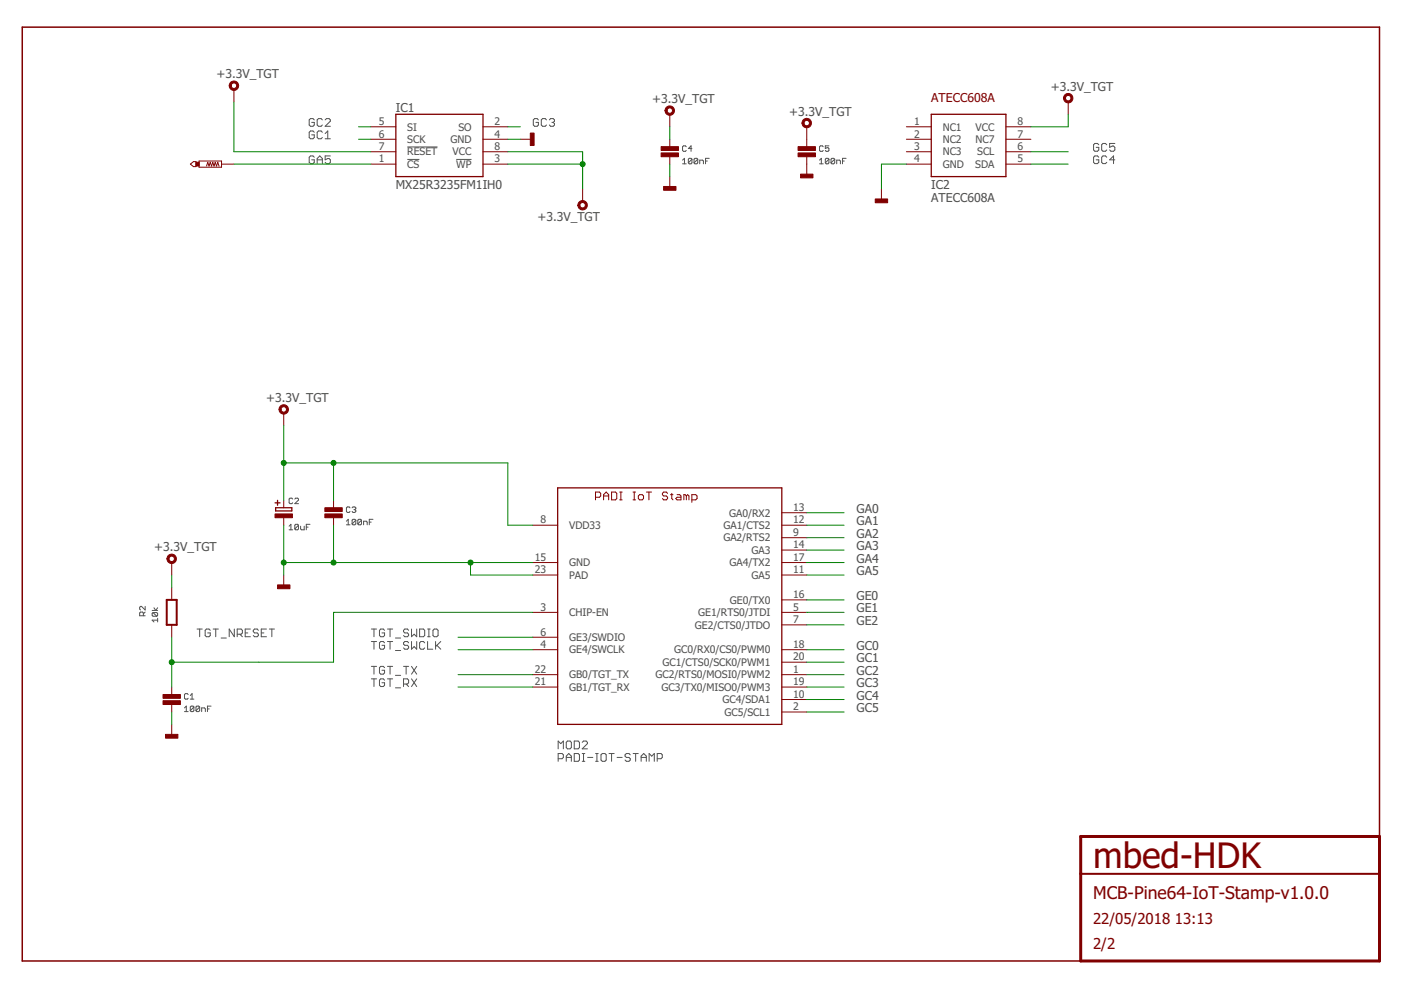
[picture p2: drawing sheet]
<svg xmlns="http://www.w3.org/2000/svg" width="297mm" height="210mm" viewBox="0 0 297 210" stroke-linecap="round" stroke-linejoin="round" font-family="sans-serif">
<g fill="none" stroke="#505050" stroke-width=".21">
<path d="M66.6 33.3l-.2-.2h-.6l-.2 .2v1.1l.2 .3h.6l.2-.3v-.5h-.5M66.6 25.4l-.2-.3h-.6l-.2 .3v1.1l.2 .3h.6l.2-.3v-.5h-.5M66.6 28l-.2-.2h-.6l-.2 .2v1.1l.2 .3h.6l.2-.3v-.5h-.5M67.2 33.9h1.1M67.2 34.7v-1.1l.6-.5 .5 .5v1.1M68.3 25.4l-.2-.3h-.6l-.3 .3v1.1l.3 .3h.6l.2-.3M68.3 28l-.2-.2h-.6l-.3 .2v1.1l.3 .3h.6l.2-.3M68.9 25.4l.3-.3h.6l.2 .3v.3l-1.1 1.1h1.1M68.9 29.4h1.1M68.9 28.3l.6-.5v1.6M70 33.1h-1.1v.8l.6-.3h.3l.2 .3v.5l-.2 .3h-.6l-.3-.3M86.4 31.2h6.4"/>
<path d="M86.4 33.8h2.5M96.7 33.8h3.3M114.2 25.4l-.3-.3h-.6l-.2 .3v1.1l.2 .3h.6l.3-.3v-.5h-.6M115.9 25.4l-.3-.3h-.6l-.2 .3v1.1l.2 .3h.6l.3-.3M116.5 25.4l.2-.3h.6l.3 .3v.3l-.3 .3M117 26h.3M117.3 26l.3 .2v.3l-.3 .3h-.6l-.2-.3M144.7 34l.4-.4v1.1M144.7 34.7h.8M145.5 31.1l-.2-.2h-.4l-.2 .2v.8l.2 .2h.4l.2-.2M146.7 33.8v.7l-.2 .2h-.4l-.2-.2M146.7 33.8l-.2-.2h-.4l-.2 .2v.7"/>
<path d="M146.7 33.8l-.8 .7M146.7 31.5h-.8l.6-.6v1.2M147.9 33.8v.7l-.2 .2h-.4l-.1-.2M147.9 33.8l-.2-.2h-.4l-.1 .2v.7M147.9 33.8l-.7 .7M148.4 34.7v-.7h.5l.2 .1v.6M149.6 34.1h.4M150.4 33.6h-.8v1.1M173.8 34.7h.7M173.8 34l.3-.4v1.1M174.5 31.1l-.2-.2h-.4l-.1 .2v.8l.1 .2h.4l.2-.2M175.7 33.8v.7l-.1 .2h-.4l-.2-.2"/>
<path d="M175.7 33.8l-.1-.2h-.4l-.2 .2v.7M175.7 30.9h-.7v.6l.4-.2 .3 .2v.4l-.1 .2h-.4l-.2-.2M175.7 33.8l-.7 .7M177 33.8v.7l-.2 .2h-.4l-.2-.2M177 33.8l-.2-.2h-.4l-.2 .2v.7M177 33.8l-.8 .7M177.4 34.7v-.7h.6l.2 .1v.6M178.6 34.1h.4M179.4 33.6h-.8v1.1M233 33.3l-.3-.2h-.6l-.2 .2v1.1l.2 .3h.6l.3-.3v-.5h-.6M233 30.7l-.3-.3h-.6l-.2 .3v1.1l.2 .3h.6l.3-.3v-.6h-.6M234.7 33.3l-.3-.2h-.6l-.2 .2v1.1l.2 .3h.6l.3-.3"/>
<path d="M234.7 30.7l-.3-.3h-.6l-.2 .3v1.1l.2 .3h.6l.3-.3M236.4 30.4h-1.1v.8l.5-.2h.3l.3 .2v.6l-.3 .3h-.6l-.2-.3M236.4 33.9h-1.1l.8-.8v1.6M61.3 111.6l.4-.4v1.1M61.3 112.3h.8M62.1 105.8l-.2-.2h-.4l-.2 .2v.8l.2 .2h.4l.2-.2M62.5 105.8l.2-.2h.4l.2 .2v.2l-.8 .8h.8M63.3 111.4v.7l-.2 .2h-.4l-.2-.2M63.3 111.4l-.2-.2h-.4l-.2 .2v.7M63.3 111.4l-.8 .7M63.7 111.6v.5l.2 .2h.6v-.7M64.9 111.8h.4"/>
<path d="M65.7 111.2h-.8v1.1M73.4 110.5l.4-.4v1.2M73.4 111.3h.8M74.2 107.7l-.2-.2h-.4l-.2 .2v.7l.2 .2h.4l.2-.2M74.7 107.7l.1-.2h.4l.2 .2-.2 .4M75 108.1h.2M75.2 108.1l.2 .1-.2 .4h-.4l-.1-.2M75.4 110.3v.8l-.2 .2h-.4l-.1-.2M75.4 110.3l-.2-.2h-.4l-.1 .2v.8M75.4 110.3l-.7 .8M76.6 110.3v.8l-.1 .2h-.4l-.2-.2M76.6 110.3l-.1-.2h-.4l-.2 .2v.8"/>
<path d="M76.6 110.3l-.7 .8M77.1 111.3v-.8h.6l.2 .2v.6M78.3 110.7h.4M79.1 110.1h-.8v1.2M30.4 130.6v-.6l-.2-.2h-.4l-.2 .2v.6h1.2M30.8 128.6v.7l-.8-.7-.4 .2v.3l.2 .2M30.8 129.8l-.4 .4M32.3 129.4h1.1M32.4 129.9h.8l.2 .2v.4l-.2 .2M32.4 129.9l-.1 .2v.4l.1 .2h.8M32.4 129.9l.8 .8M32.6 128.9l.4 .5 .4-.5"/>
<path d="M33.4 131.5h-1.1l.3 .4M33.4 131.1v.8M41.8 133.4h1.1M42.3 133.4v1.6M44.6 133.6l-.3-.2h-.5l-.3 .2v1.1l.3 .3h.5l.3-.3v-.5h-.6M45.2 133.4h1.1M45.7 133.4v1.6M46.9 135.3h1.1M49.7 133.4v1.6l-1.1-1.6v1.6M50.3 134.5h.8l.3-.3v-.6l-.3-.2h-.8v1.6M50.8 134.5l.6 .5M52 134.2h.5"/>
<path d="M53.1 133.4h-1.1v1.6h1.1M54.8 133.6l-.3-.2h-.5l-.3 .2v.3l.3 .3h.5l.3 .3v.2l-.3 .3h-.5l-.3-.3M55.4 134.2h.5M56.5 133.4h-1.1v1.6h1.1M57.1 133.4h1.1M57.6 133.4v1.6M78.7 133.4h1.1M78.7 136h1.1M79.3 133.4v1.6M79.3 136v1.6M81.5 133.6l-.2-.2h-.6l-.2 .2v1.1l.2 .3h.6l.2-.3v-.5h-.5M81.5 136.3l-.2-.3h-.6l-.2 .3v1.1l.2 .2h.6l.2-.2v-.6h-.5"/>
<path d="M82.1 133.4h1.1M82.1 136h1.1M82.7 133.4v1.6M82.7 136v1.6M83.8 135.3h1.1M83.8 137.9h1.1M86.6 133.6l-.2-.2h-.6l-.2 .2v.3l.2 .3h.6l.2 .3v.2l-.2 .3h-.6l-.2-.3M86.6 136.3l-.2-.3h-.6l-.2 .3v.3l.2 .2h.6l.2 .3v.3l-.2 .2h-.6l-.2-.2M87.2 133.4v1.6l.6-.5 .5 .5v-1.6M87.2 136v1.6l.6-.5 .5 .5v-1.6M89 133.4h.8l.2 .2v1.1l-.2 .3h-.8zM90 136.3l-.2-.3h-.6l-.2 .3v1.1l.2 .2h.6l.2-.2"/>
<path d="M90.7 133.4h.5M90.7 135h.5M90.7 136v1.6h1.1M90.9 133.4v1.6M92.1 133.4h.5l.3 .2v1.1l-.3 .3h-.5l-.3-.3v-1.1zM92.4 136v1.6M92.6 136.8l.9 .8M93.5 136l-1.1 1.1M39.1 150.1l.4-.4v1.2M39.1 150.9h.8M39.9 147.3l-.2-.2h-.4l-.2 .2v.7l.2 .2h.4l.2-.2M40.3 148.2h.8"/>
<path d="M40.3 147.5l.4-.4v1.1M41.1 149.9v.8l-.2 .2h-.4l-.2-.2M41.1 149.9l-.2-.2h-.4l-.2 .2v.8M41.1 149.9l-.8 .8M42.3 149.9v.8l-.2 .2h-.4l-.1-.2M42.3 149.9l-.2-.2h-.4l-.1 .2v.8M42.3 149.9l-.7 .8M42.8 150.9v-.8h.5l.2 .2v.6M44 150.3h.4M44.7 149.7h-.7v1.2M78.7 143.9h1.1M78.7 141.3h1.1"/>
<path d="M79.3 141.3v1.6M79.3 143.9v1.7M81.5 141.6l-.2-.3h-.6l-.2 .3v1.1l.2 .2h.6l.2-.2v-.6h-.5M81.5 144.2l-.2-.3h-.6l-.2 .3v1.1l.2 .3h.6l.2-.3v-.5h-.5M82.1 143.9h1.1M82.1 141.3h1.1M82.7 141.3v1.6M82.7 143.9v1.7M83.8 145.8h1.1M83.8 143.2h1.1M85.6 145h.8l.2-.2v-.6l-.2-.3h-.8v1.7M85.6 141.3h1"/>
<path d="M86.1 145l.5 .6M86.1 141.3v1.6M87.2 143.9l1.1 1.7M87.2 141.3l1.1 1.6M88.3 143.9l-1.1 1.7M88.3 141.3l-1.1 1.6M118.3 158.8v-1.7l.6 .6 .5-.6v1.7M120.3 157.1h.6l.2 .3v1.1l-.2 .3h-.6l-.2-.3v-1.1zM121.8 157.1h.8l.3 .3v1.1l-.3 .3h-.8zM121.8 159.8h.8l.3 .2v1.1l-.3 .3h-.8zM123.4 157.4l.3-.3h.6l.2 .3v.3l-1.1 1.1h1.1M123.4 159.8h.6"/>
<path d="M123.7 159.8v1.6M126.3 159.8h.5M126.6 159.8v1.6M127.7 159.8h.5l.3 .2v1.1l-.3 .3h-.5l-.3-.3v-1.1zM129.1 159.8h1.1M129.7 159.8v1.6M134.2 159.8h1.1M134.8 159.8v1.6M118.3 160.9h.9l.2-.3v-.6l-.2-.2h-.9v1.6M120.1 161.4v-1.1l.5-.5 .5 .5v1.1M120.1 160.6h1M123.4 161.4h.6"/>
<path d="M124.6 160.6h1.1M126.3 161.4h.5M130.8 160.6h1.1M133.6 160l-.3-.2h-.5l-.3 .2v.3l.3 .3h.5l.3 .3v.2l-.3 .3h-.5l-.3-.3M135.9 160.6h1.1M135.9 161.4v-1.1l.6-.5 .5 .5v1.1M137.6 161.4v-1.6l.6 .5 .5-.5v1.6M139.3 160.9h.8l.3-.3v-.6l-.3-.2h-.8v1.6"/>
</g>
<path d="M292.5 177.4v-171.6h-287.8v198h224.4" fill="none" stroke="#800000" stroke-width=".32"/>
<path d="M229.1 177.4h63.4v26.4h-63.4z" fill="none" stroke="#800000" stroke-width=".63"/>
<path d="M35.3 127.2h2.2v5.3h-2.2zM229.1 185.3h63.4" fill="none" stroke="#800000" stroke-width=".42"/>
<g fill="#800000" stroke="#800000" stroke-width=".21">
<path d="M58.8 124h2.7v.8h-2.7z"/>
<path d="M58.3 109h3.7v.8h-3.7z"/>
<path d="M68.9 107.7h3.7v.8h-3.7z"/>
<path d="M68.9 109h3.7v.8h-3.7z"/>
<path d="M34.6 147.3h3.6v.8h-3.6z"/>
<path d="M34.6 148.6h3.6v.8h-3.6z"/>
<path d="M35.1 155.7h2.6v.8h-2.6z"/>
<path d="M185.6 42.2h2.6v.8h-2.6z"/>
<path d="M169.7 36.9h2.7v.8h-2.7z"/>
<path d="M112.4 28.2h.8v2.6h-.8z"/>
<path d="M140.7 39.5h2.6v.8h-2.6z"/>
<path d="M41.6 34.4h.6v.8h-.6z"/>
<path d="M140.2 31.1h3.6v.8h-3.6z"/>
<path d="M140.2 32.4h3.6v.8h-3.6z"/>
<path d="M169.2 31.1h3.7v.8h-3.7z"/>
<path d="M169.2 32.4h3.7v.8h-3.7z"/>
</g>
<g fill="none" stroke="#800000" stroke-width=".21">
<path d="M49.6 19v2.6M40.4 34.8l.6-.5h.6v1h-.6zM42.2 34.1h4.8v1.4h-4.8zM43.8 35.2l.2-.8 .3 .8 .3-.8 .3 .8 .2-.8 .3 .8 .2-.8 .3 .8 .3-.8 .2 .8M47 34.8h2.6M78.6 26.9h5.3M78.6 34.8h5.3M78.6 32.2h5.3M78.6 29.5h5.3M102.4 26.9h5.3M102.4 34.8h5.3M102.4 32.2h5.3"/>
<path d="M102.4 29.5h5.3M110.3 29.5h2.7M142 24.2v2.7M142 29.5v1.6M142 33.2v1.6M142 37.4v2.7M171 26.9v4.2M171 33.2v4.2M192.2 26.9h5.2M192.2 34.8h5.2M192.2 32.2h5.2M192.2 29.5h5.2"/>
<path d="M213.3 26.9h5.3M213.3 34.8h5.3M213.3 32.2h5.3M213.3 29.5h5.3M226.5 21.6v2.6M123.5 40.1v2.6M186.9 40.1v2.6M60.2 87.6v2.6M36.4 119.3v2.6M60.2 106.1v1.6M60.2 109.8v1.6M70.7 106.1v1.6"/>
<path d="M70.7 109.8v1.6M113 111.4h5.2M113 119.3h5.2M126.3 105.4h.8l.3-.2v-.6l-.3-.3h-.8v1.7M128 106v-1.1l.5-.6 .6 .6v1.1M128 105.2h1.1M129.7 104.3h.8l.3 .3v1.1l-.3 .3h-.8zM131.4 104.3h.5M131.4 106h.5M131.6 104.3v1.7M134.2 104.3h.5M134.2 106h.5"/>
<path d="M134.5 104.3v1.7M135.3 105.2l.3-.3h.6l.2 .3v.5l-.2 .3h-.6l-.3-.3zM137.1 104.3h1M137.6 104.3v1.7M141.5 104.6l-.2-.3h-.6l-.3 .3v.3l.3 .3h.6l.2 .2v.3l-.2 .3h-.6l-.3-.3M142.2 104.9h.5M142.4 104.6v1.1l.3 .3M143.6 104.9h.5l.3 .3v.8h-.8l-.3-.3 .3-.3h.8M145.5 105.2l-.2-.3h-.3v1.1M145.5 105.2v.8M145.5 105.2l.3-.3 .3 .3v.8M146.7 106h.8l.3-.3v-.5l-.3-.3h-.8v1.6"/>
<path d="M165.8 111.4h5.2M165.8 119.3h5.2M165.8 108.7h5.2M165.8 114h5.2M165.8 116.6h5.2M36.4 124.6v2.6M36.4 132.5v2.6M60.2 121.9v2.7M113 121.9h5.2M113 137.8h5.2M113 129.8h5.2M113 135.1h5.2"/>
<path d="M165.8 121.9h5.2M165.8 137.8h5.2M165.8 129.8h5.2M165.8 127.2h5.2M165.8 132.5h5.2M36.4 145.7v1.6M36.4 149.4v1.6M36.4 153.6v2.6M113 145.7h5.2M113 143h5.2M165.8 151h5.2M165.8 145.7h5.2"/>
<path d="M165.8 143h5.2M165.8 140.4h5.2M165.8 148.3h5.2"/>
</g>
<path d="M83.9 24.2h18.5v13.2h-18.5zM197.4 24.2h15.9v13.2h-15.9zM58.3 106.6h1.1M58.4 107.7h3.5v.6h-3.5zM58.8 106.1v1M118.2 103.4h47.6v50.2h-47.6z" fill="none" stroke="#800000" stroke-width=".28"/>
<g fill="#800000" stroke="#800000" stroke-width=".21">
<path d="M59.6 86a1 1 0 0 1 1.5 .4 1 1 0 0 1-.7 1.4 1 1 0 0 1-1.2-1h.4a.58 .58 0 0 1 .8-.5 .58 .58 0 0 1 .1 1 .58 .58 0 0 1-.9-.3v-.2h-.4z" fill-rule="evenodd"/>
<path d="M35.6 117.9a1.01 1.01 0 0 1 1.6 0 1.01 1.01 0 0 1-.5 1.5 1.01 1.01 0 0 1-1.3-.9h.4a.58 .58 0 0 1 .8-.6 .58 .58 0 0 1 .2 .9 .58 .58 0 0 1-.9-.1l-.1-.2h-.4z" fill-rule="evenodd"/>
<path d="M225.7 20.2a1 1 0 0 1 1.6 0 1 1 0 0 1-.5 1.6 1 1 0 0 1-1.3-1h.4a.58 .58 0 0 1 .9-.5 .58 .58 0 0 1 .1 1 .58 .58 0 0 1-1-.3v-.2h-.4z" fill-rule="evenodd"/>
<path d="M170.5 25.3a1.01 1.01 0 0 1 1.5 .4 1.01 1.01 0 0 1-.8 1.4 1.01 1.01 0 0 1-1.2-1h.5a.58 .58 0 0 1 .7-.6 .58 .58 0 0 1 .3 .9 .58 .58 0 0 1-1-.1v-.2h-.5z" fill-rule="evenodd"/>
<path d="M122.7 42.9a1.01 1.01 0 0 1 1.6 0 1.01 1.01 0 0 1-.5 1.6 1.01 1.01 0 0 1-1.3-1h.4a.58 .58 0 0 1 .8-.6 .58 .58 0 0 1 .2 1 .58 .58 0 0 1-.9-.2l-.1-.2h-.4z" fill-rule="evenodd"/>
<path d="M141.2 22.9a1.01 1.01 0 0 1 1.6 0 1.01 1.01 0 0 1-.5 1.5 1.01 1.01 0 0 1-1.3-.9h.4a.58 .58 0 0 1 .8-.6 .58 .58 0 0 1 .2 .9 .58 .58 0 0 1-.9-.2l-.1-.1h-.4z" fill-rule="evenodd"/>
<path d="M49 17.4a1 1 0 0 1 1.5 .3 1 1 0 0 1-.7 1.4 1 1 0 0 1-1.2-.9h.4a.58 .58 0 0 1 .9-.5 .58 .58 0 0 1 .1 .9 .58 .58 0 0 1-1-.2v-.2h-.4z" fill-rule="evenodd"/>
</g>
<g fill="none" stroke="#008000" stroke-width=".21">
<path d="M49.6 34.8h29M49.6 21.6v10.6h29M76 29.5h2.6M76 26.9h2.6M107.7 34.8h15.8M107.7 29.5h2.6M107.7 26.9h2.6M107.7 32.2h15.8v7.9M142 26.9v2.6M142 34.8v2.6M192.2 34.8h-5.3v5.3M218.6 34.8h7.9"/>
<path d="M218.6 32.2h7.9M226.5 24.2v2.7h-7.9M60.2 90.2v15.9M60.2 98.1h47.5v13.3h5.3M70.7 98.1v8M60.2 111.4v10.5M60.2 119.3h52.8M70.7 111.4v7.9M99.8 119.3v2.6h13.2M171 119.3h8M171 111.4h8M171 108.7h8"/>
<path d="M171 114h8M171 116.6h8M36.4 121.9v2.7M36.4 135.1v10.6M97.1 135.1h15.9M97.1 137.8h15.9M113 129.8h-42.3v10.6h-34.3M171 121.9h8M171 137.8h8M171 129.8h8M171 127.2h8M171 132.5h8"/>
<path d="M36.4 151v2.6M97.1 145.7h15.9M97.1 143h15.9M171 145.7h8M171 143h8M171 140.4h8M171 148.3h8M171 151h8"/>
</g>
<g fill="#008000" stroke="#008000" stroke-width=".21">
<circle cx="60.2" cy="119.3" r=".53"/>
<circle cx="70.7" cy="119.3" r=".53"/>
<circle cx="99.8" cy="119.3" r=".53"/>
<circle cx="123.5" cy="34.8" r=".53"/>
<circle cx="70.7" cy="98.1" r=".53"/>
<circle cx="60.2" cy="98.1" r=".53"/>
<circle cx="36.4" cy="140.4" r=".53"/>
</g>
<text font-size="7.5" fill="#800000" x="231.8" y="184">mbed-HDK</text>
<text font-size="3.7" fill="#800000" x="231.8" y="190.6">MCB-Pine64-IoT-Stamp-v1.0.0</text>
<g font-size="3.2" fill="#800000">
<text x="231.8" y="195.8">22/05/2018</text>
<text x="249.1" y="195.8">13:13</text>
<text x="231.8" y="201.1">2/2</text>
</g>
<g font-size="2.6" fill="#505050">
<text x="45.9" y="16.6">+3.3V_TGT</text>
<text x="83.9" y="23.7">IC1</text>
<text x="138.3" y="21.9">+3.3V_TGT</text>
<text x="222.8" y="19.2">+3.3V_TGT</text>
<text x="167.3" y="24.5">+3.3V_TGT</text>
<text x="83.9" y="40.1">MX25R3235FM1IH0</text>
<text x="197.4" y="40.1">IC2</text>
<text x="114" y="46.9">+3.3V_TGT</text>
<text x="197.4" y="42.7">ATECC608A</text>
<text x="56.5" y="85.2">+3.3V_TGT</text>
<text x="181.6" y="108.7">GA0</text>
<text x="181.6" y="111.4">GA1</text>
<text x="181.6" y="114">GA2</text>
<text x="32.7" y="116.9">+3.3V_TGT</text>
<text x="181.6" y="116.6">GA3</text>
<text x="181.6" y="119.3">GA4</text>
<text x="181.6" y="121.9">GA5</text>
<text x="181.6" y="127.2">GE0</text>
<text x="181.6" y="129.8">GE1</text>
<text x="181.6" y="132.5">GE2</text>
<text x="181.6" y="137.8">GC0</text>
<text x="181.6" y="140.4">GC1</text>
<text x="181.6" y="143">GC2</text>
<text x="181.6" y="145.7">GC3</text>
<text x="181.6" y="148.3">GC4</text>
<text x="181.6" y="151">GC5</text>
</g>
<text font-size="2.6" fill="#800000" x="197.4" y="21.6">ATECC608A</text>
<g font-size="2.2" fill="#505050">
<text x="80.3" y="26.5">5</text>
<text x="80.3" y="29.2">6</text>
<text x="86.3" y="27.7">SI</text>
<text x="97.2" y="27.7">SO</text>
<text x="104.8" y="29.2">4</text>
<text x="104.8" y="26.5">2</text>
<text x="193.8" y="26.5">1</text>
<text x="193.8" y="29.2">2</text>
<text x="199.9" y="27.7">NC1</text>
<text x="206.9" y="27.7">VCC</text>
<text x="215.7" y="26.5">8</text>
<text x="215.7" y="29.2">7</text>
<text x="80.3" y="31.8">7</text>
<text x="80.3" y="34.4">1</text>
<text x="86.3" y="30.3">SCK</text>
<text x="86.3" y="33">RESET</text>
<text x="86.3" y="35.6">CS</text>
<text x="95.5" y="30.3">GND</text>
<text x="96" y="33">VCC</text>
<text x="96.7" y="35.6">WP</text>
<text x="104.8" y="34.4">3</text>
<text x="104.8" y="31.8">8</text>
<text x="193.8" y="34.4">4</text>
<text x="193.8" y="31.8">3</text>
<text x="199.9" y="35.6">GND</text>
<text x="199.9" y="30.3">NC2</text>
<text x="199.9" y="33">NC3</text>
<text x="206.8" y="35.6">SDA</text>
<text x="206.8" y="30.3">NC7</text>
<text x="207.2" y="33">SCL</text>
<text x="215.7" y="31.8">6</text>
<text x="215.7" y="34.4">5</text>
<text x="114.6" y="111">8</text>
<text x="120.7" y="112.1">VDD33</text>
<text x="153.4" y="112.2">GA1/CTS2</text>
<text x="154.6" y="109.5">GA0/RX2</text>
<text x="168.2" y="108.3">13</text>
<text x="168.2" y="111">12</text>
<text x="168.2" y="113.6">9</text>
<text x="113.4" y="118.9">15</text>
<text x="153.4" y="114.8">GA2/RTS2</text>
<text x="159.3" y="117.4">GA3</text>
<text x="168.2" y="116.3">14</text>
<text x="168.2" y="118.9">17</text>
<text x="113.4" y="121.5">23</text>
<text x="120.7" y="120.1">GND</text>
<text x="120.7" y="122.7">PAD</text>
<text x="154.7" y="120.1">GA4/TX2</text>
<text x="159.3" y="122.7">GA5</text>
<text x="168.2" y="121.5">11</text>
<text x="114.6" y="129.5">3</text>
<text x="120.7" y="130.6">CHIP-EN</text>
<text x="148.1" y="130.6">GE1/RTS0/JTDI</text>
<text x="154.8" y="128">GE0/TX0</text>
<text x="168.2" y="126.8">16</text>
<text x="168.2" y="129.5">5</text>
<text x="114.6" y="134.7">6</text>
<text x="114.6" y="137.4">4</text>
<text x="120.7" y="135.9">GE3/SWDIO</text>
<text x="147.4" y="133.3">GE2/CTS0/JTDO</text>
<text x="168.2" y="137.4">18</text>
<text x="168.2" y="132.1">7</text>
<text x="113.4" y="142.7">22</text>
<text x="120.7" y="143.8">GB0/TGT_TX</text>
<text x="120.7" y="138.5">GE4/SWCLK</text>
<text x="139" y="143.8">GC2/RTS0/MOSI0/PWM2</text>
<text x="140.5" y="141.2">GC1/CTS0/SCK0/PWM1</text>
<text x="143" y="138.6">GC0/RX0/CS0/PWM0</text>
<text x="168.2" y="140">20</text>
<text x="168.2" y="142.7">1</text>
<text x="113.4" y="145.3">21</text>
<text x="120.7" y="146.5">GB1/TGT_RX</text>
<text x="140.3" y="146.5">GC3/TX0/MISO0/PWM3</text>
<text x="153.2" y="149.1">GC4/SDA1</text>
<text x="168.2" y="145.3">19</text>
<text x="168.2" y="147.9">10</text>
<text x="153.6" y="151.8">GC5/SCL1</text>
<text x="168.2" y="150.6">2</text>
</g>
</svg>
